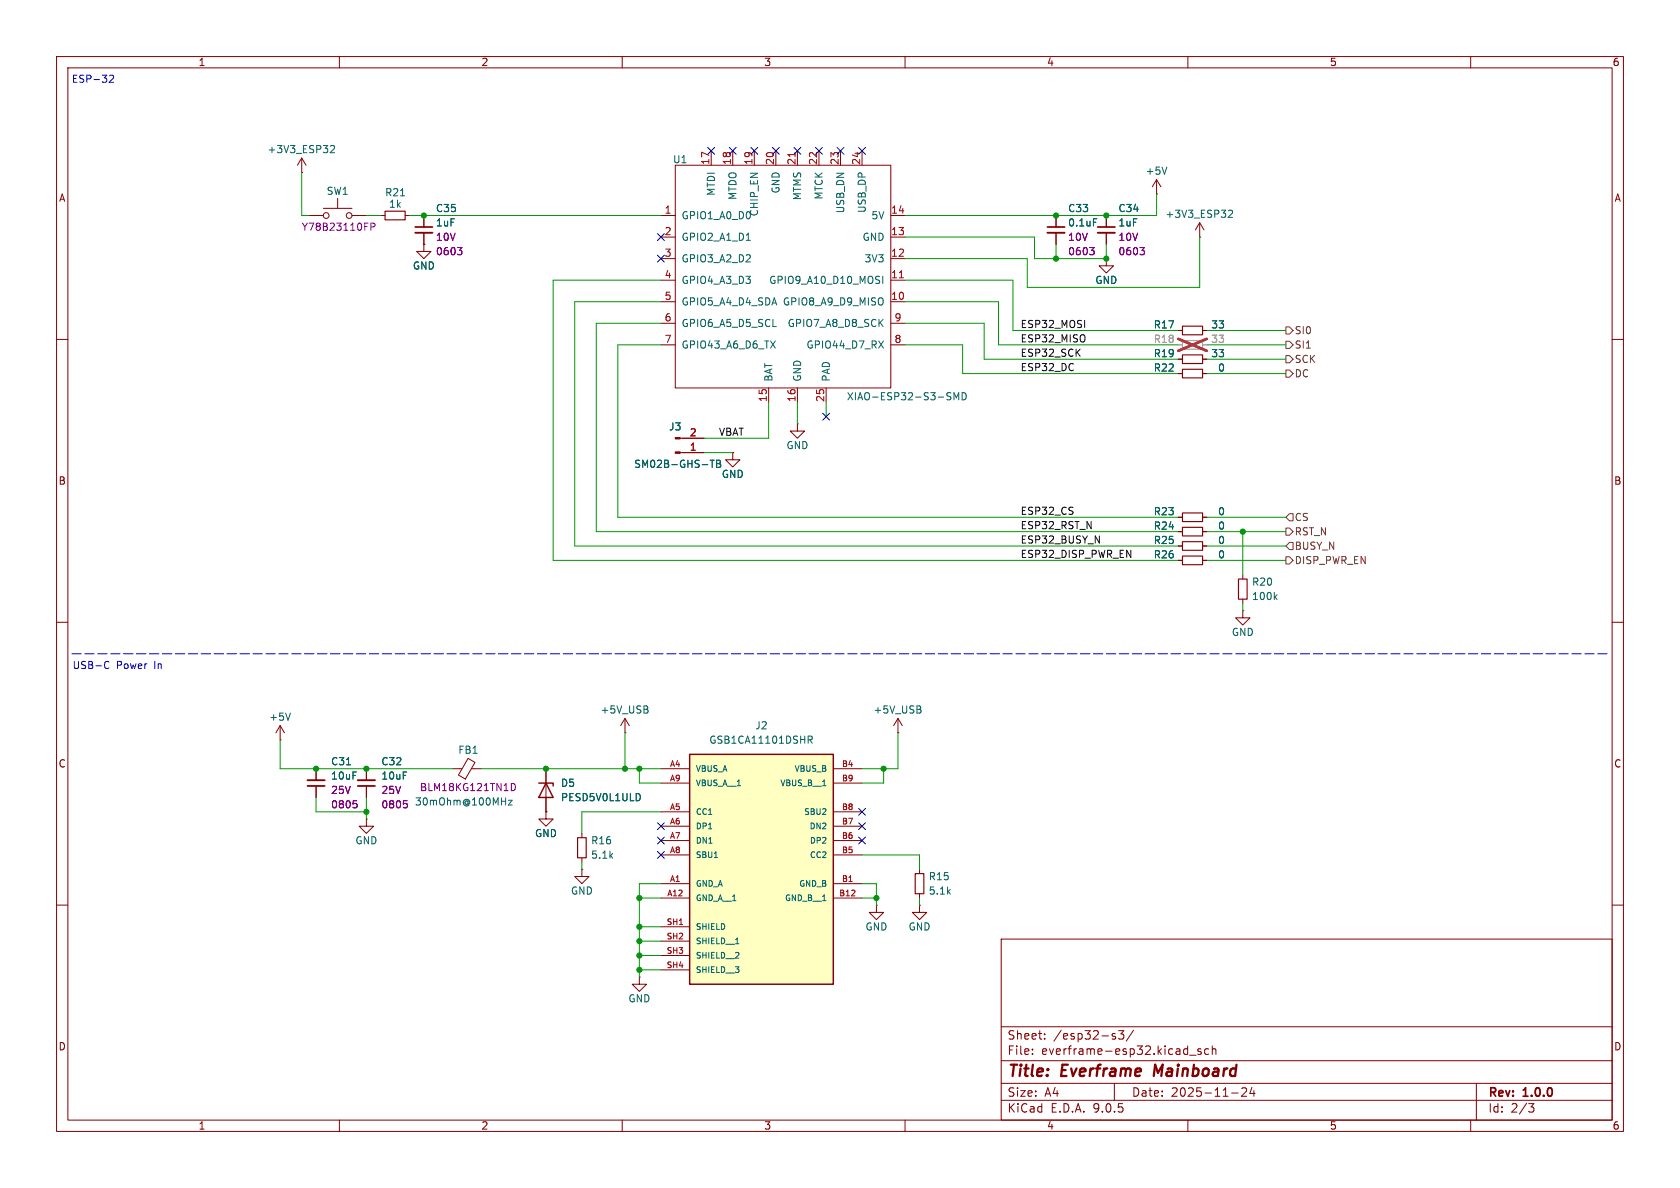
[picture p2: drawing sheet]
<svg xmlns="http://www.w3.org/2000/svg" width="297mm" height="210mm" viewBox="0 0 297 210" stroke-linecap="round" stroke-linejoin="round" font-family="sans-serif">
<g fill="none" stroke="#840000" stroke-width=".18">
<path d="M10 10h277v190h-277zM12 12h273v186h-273zM60 10v2M110 10v2M160 10v2M210 10v2M260 10v2M67.3 38.1h.8M71.6 38.1h.8M74.9 38.1v2M116.8 38.1h2.6M119.4 29.2h38.1v39.4h-38.1z"/>
<path d="M125.7 26.7v2.5M129.5 26.7v2.5M133.3 26.7v2.5M137.2 26.7v2.5M141 26.7v2.5M144.8 26.7v2.5M148.6 26.7v2.5M152.4 26.7v2.5M157.5 38.1h2.5M186.7 38.1v2M195.6 38.1v2M204.5 34.3h.1"/>
<path d="M204.5 31.8l-.8 1.2M204.5 31.8l.7 1.2M204.5 31.8v2.5M212.1 39.4l-.8 1.2M212.1 39.4l.8 1.2M212.1 39.4v2.5M74.9 43.2v1.3h1.3l-1.3 1.2-1.2-1.2h1.2M74.9 43.2h.1M74.9 41.1v2.1M116.8 41.9h2.6M116.8 45.7h2.6M116.8 49.5h2.6"/>
<path d="M116.8 53.3h2.6M116.8 57.2h2.6M157.5 41.9h2.5M157.5 45.7h2.5M157.5 49.5h2.5M157.5 53.3h2.5M157.5 57.2h2.5M186.7 41.1v2.1M195.6 45.7v1.3h1.2l-1.2 1.3-1.3-1.3h1.3M195.6 45.7h.1M195.6 41.1v2.1M208.3 58.4h.7"/>
<path d="M212.1 41.9h.1M212.6 58.4h.8M10 60h2M116.8 61h2.6M135.9 68.6v2.5M141 68.6v2.5M146 68.6v2.5M157.5 61h2.5M208.3 63.5h.7M212.6 63.5h.8M285 60h2M208.3 96.5h.7"/>
<path d="M208.3 99.1h.7M212.6 96.5h.8M212.6 99.1h.8M10 110h2M285 110h2M49.5 130.8h.1M49.5 128.3l-.7 1.2M49.5 128.3l.8 1.2M49.5 128.3v2.5M55.9 135.9v2M55.9 138.9v2.1M64.8 135.9v2"/>
<path d="M64.8 138.9v2.1M80 135.9h1.7M82.8 134.1l1.2 .7-1.7 2.9-1.2-.7zM83.3 135.9h1.8M96.5 135.9v7.6M64.8 144.8v1.3h1.2l-1.2 1.2-1.3-1.2h1.3M64.8 144.8h.1M96.5 143.5v1.3h1.3l-1.3 1.3-1.3-1.3h1.3M96.5 143.5h.1M102.9 153.7v1.2h1.2l-1.2 1.3-1.3-1.3h1.3M102.9 153.7h.1M102.9 147.3v.8"/>
<path d="M102.9 151.6v.8M162.6 153.7v.7M162.6 158v.8M10 160h2M113 172.7v1.3h1.3l-1.3 1.3-1.2-1.3h1.2M113 172.7h.1M154.9 160v1.3h1.3l-1.3 1.3-1.2-1.3h1.2M154.9 160h.1M162.6 160v1.3h1.2l-1.2 1.3-1.3-1.3h1.3M162.6 160h.1M177 166h108v32h-108zM285 160h2"/>
<path d="M60 198v2M110 198v2M160 198v2M177 194.5h108M177 191.5h108M177 187.5h108M177 181.5h108M182.5 186.3v.1M182.5 185.5v.1M184.7 183.6v.1M184.7 182.8v.1M196.7 183.1l.5 .2v.1v.2l-.5 .1"/>
<path d="M196.7 182.8h.5M197 191.5v3M197.7 182.2h1l-.5 .6 .4 .1v.7l-.2 .1h-.4l-.3-.1M200.4 182.1l-1.3 2M210 198v2M210.3 186.5h1.2M212.3 185.5l-.3-.1-.3 .2 .1 .2 .5 .2v.3h-.6M213.7 185.5l-.5-.1-.2 .3v.4l.1 .2h.6M214.3 185.5l.2-.1 .4 .1 .1 .9M214.3 184.9v1.5M217.7 193.2h1.2M219.5 192.4l.6-.1 .2 .1 .1 .3-.9 1.1h.9"/>
<path d="M221.3 192.2l-.3 1.1h.9M221.7 192.8v1M260 198v2M261 191.5v6.5M270.2 195.1h1l-.5 .6 .4 .1 .1 .5-.3 .3h-.4"/>
</g>
<path d="M204.2 188.2l-.2 2" fill="none" stroke="#840000" stroke-width=".4"/>
<path d="M209 60.2h3.6v1.5h-3.6z" fill="none" stroke="#a1a1a1" stroke-width=".2"/>
<path d="M208.3 61h.7M212.6 61h.8" fill="none" stroke="#a1a1a1" stroke-width=".18"/>
<path d="M208.3 59.9l5 2.1M213.3 59.9l-5 2.1" fill="none" stroke="#e12e31" stroke-width=".46"/>
<path d="M68.1 37.3h3.5v1.6h-3.5zM209 57.7h3.6v1.5h-3.6zM209 62.7h3.6v1.6h-3.6zM209 95.8h3.6v1.5h-3.6zM209 98.3h3.6v1.5h-3.6zM102.1 148.1h1.5v3.5h-1.5zM161.8 154.4h1.5v3.6h-1.5z" fill="none" stroke="#840000" stroke-width=".2"/>
<g fill="none" stroke="#006464" stroke-width=".18">
<path d="M70.8 34.6h.7M193.3 38.7h.6M206.3 29.5l-.4 1.3M217.2 37.3l.5-.1 .2 .3-.8 .9h.8M131.9 42.5h.8M136.6 57.7h.6M156.1 48.8v1.3M136.2 60.3l.9 1.2M137.1 60.3l-.9 1.2M155.3 60.3l.9 1.2M156.2 60.3l-.9 1.2M167.6 70l.4 .1 .1 .3-.2 .3h-.3"/>
<path d="M167.6 69.4l.5 .1M168.6 70.7v-1.3l.5 .9 .4-.9v1.3M170.1 69.4a.64 .64 0 0 1 .7 .6 .64 .64 0 0 1-.7 .7zM51.3 126.1l-.4 1.2M61.3 135.2h.7M89.9 141.5h.6l-.6 .8h.6M113 140.3l.2 .5-.2 .7"/>
</g>
<path d="M140.6 27v.7M159 49.1h.7" fill="none" stroke="#a90000" stroke-width=".18"/>
<path d="M80.9 43.8h.8l-.5 .4M81.4 44.2l.3 .3v.3l-.3 .2M192.6 43.8h.8l-.4 .4M193.2 44.2l.2 .3v.3l-.2 .2M201.5 43.8h.8l-.4 .4M202.1 44.2l.2 .3v.3l-.2 .2M90.4 138.5a.64 .64 0 0 1 .7 .6 .64 .64 0 0 1-.7 .7M62.5 141.5h.6M62.9 142l.2 .3v.3l-.2 .2M71.4 141.5h.6M71.8 142l.2 .3v.3l-.2 .2" fill="none" stroke="#840084" stroke-width=".18"/>
<path d="M73.4 40.1h3.1M185.2 40.1h3M194.1 40.1h3M54.4 138.9h3M63.2 138.9h3.1" fill="none" stroke="#840000" stroke-width=".3"/>
<path d="M73.4 41.1h3.1M185.2 41.1h3M194.1 41.1h3M54.4 137.9h3M63.2 137.9h3.1" fill="none" stroke="#840000" stroke-width=".33"/>
<path d="M95.2 138.4h2.6v.5M96.5 138.4l1.3 2.6h-2.6z" fill="none" stroke="#840000" stroke-width=".25"/>
<path d="M121.9 133.4h25.4v40.6h-25.4z" fill="#ffffc2"/>
<path d="M121.9 133.4h25.4v40.6h-25.4z" fill="none" stroke="#840000" stroke-width=".25"/>
<g fill="none" stroke="#840000" stroke-width=".18">
<path d="M53.3 30.5h.1M53.3 27.9l-.7 1.3M53.3 27.9l.8 1.3M53.3 27.9v2.6M54.6 38.1h2.5M57.1 36.8h5.1M59.7 35.1v1.7M62.2 38.1h2.6M74.9 38.1v2M186.7 38.1v2M195.6 38.1v2M74.9 43.2h.1"/>
<path d="M74.9 41.1v2.1M186.7 41.1v2.1M195.6 45.7h.1M195.6 41.1v2.1M208.3 58.4h.7M212.6 58.4h.8M120.2 77.5h4.3M141 74.9v1.3h1.2l-1.2 1.3-1.3-1.3h1.3M141 74.9h.1M208.3 66h.7M208.3 63.5h.7M212.6 66h.8"/>
<path d="M212.6 63.5h.8M120.2 80h4.3M129.5 80v1.3h1.3l-1.3 1.3-1.2-1.3h1.2M129.5 80h.1M208.3 94h.7M208.3 91.4h.7M208.3 96.5h.7M208.3 99.1h.7M212.6 94h.8M212.6 91.4h.8M212.6 96.5h.8M212.6 99.1h.8"/>
<path d="M219.7 108v1.2h1.3l-1.3 1.3-1.3-1.3h1.3M219.7 108h.1M219.7 101.6v.8M219.7 105.9v.8M55.9 135.9v2M55.9 138.9v2.1M64.8 135.9v2M64.8 138.9v2.1M96.5 135.9v2.5M110.5 129.5h.1M110.5 127l-.8 1.3M110.5 127l.8 1.3"/>
<path d="M110.5 127v2.5M116.8 135.9h5.1M116.8 138.4h5.1M147.3 135.9h5.1M147.3 138.4h5.1M158.7 129.5h.1M158.7 127l-.7 1.3M158.7 127l.8 1.3M158.7 127v2.5M96.5 143.5h.1M96.5 141v2.5M116.8 143.5h5.1"/>
<path d="M116.8 146.1h5.1M116.8 148.6h5.1M116.8 151.1h5.1M116.8 156.2h5.1M116.8 158.8h5.1M147.3 143.5h5.1M147.3 146.1h5.1M147.3 148.6h5.1M147.3 151.1h5.1M147.3 156.2h5.1M147.3 158.8h5.1M116.8 163.8h5.1"/>
<path d="M116.8 166.4h5.1M116.8 168.9h5.1M116.8 171.5h5.1"/>
<circle cx="57.7" cy="38.1" r=".51"/>
<circle cx="61.7" cy="38.1" r=".51"/>
</g>
<g fill="none" stroke="#006464" stroke-width=".18">
<path d="M58.4 25.8l.5-.1 .2 .4-.7 .9h.7M193.3 38.7h.6M125.5 81.4h.8M125.9 81.4v1.2M126.7 81.4h.4l.3 .2-.3 .4 .3 .1v.3l-.2 .2h-.5zM126.7 82h.4M225.4 105.5l.4 .5M225.8 105.1l-.5 .5M61.3 135.2h.7M114.3 125.4l.3 .2-.1 .3-.2 .2M114.4 124.8l.1 .2-.1 .3M142.9 130.1h.5l.2 .3-.1 .3-.6 .1"/>
<path d="M143.2 130.8l.4 .6M145.4 138.9h.6M162.5 125.4l.3 .2v.3l-.2 .2M162.7 124.8l.1 .2-.1 .3M113 140.3l.2 .5-.2 .7M126.3 151.6h.6M130.1 166.8h.5"/>
</g>
<path d="M209 65.3h3.6v1.5h-3.6zM209 93.2h3.6v1.5h-3.6zM209 90.7h3.6v1.5h-3.6zM218.9 102.4h1.6v3.5h-1.6z" fill="none" stroke="#840000" stroke-width=".2"/>
<path d="M65.6 40.1l.6-.1 .1-.1-.1-.3-.6-.2v1.3M80.9 43.8h.8l-.5 .4M81.4 44.2l.3 .3v.3l-.3 .2M192.6 43.8h.8l-.4 .4M193.2 44.2l.2 .3v.3l-.2 .2M201.5 43.8h.8l-.4 .4M202.1 44.2l.2 .3v.3l-.2 .2M62.5 141.5h.6M62.9 142l.2 .3v.3l-.2 .2M71.4 141.5h.6M71.8 142l.2 .3v.3l-.2 .2" fill="none" stroke="#840084" stroke-width=".18"/>
<g fill="#840000" stroke="#840000" stroke-width=".18">
<path d="M119.4 79.9h.8v.2h-.8z"/>
<path d="M119.4 77.3h.8v.3h-.8z"/>
</g>
<path d="M227.3 57.8h.7l.6 .6-.6 .7h-.7zM227.3 62.9h.7l.6 .6-.6 .6h-.7zM227.3 60.3h.7l.6 .7-.6 .6h-.7zM227.3 65.4h.7l.6 .6-.6 .7h-.7zM227.3 96.5l.7-.6h.6v1.3h-.6zM227.3 98.4h.7l.6 .7-.6 .6h-.7zM227.3 93.3h.7l.6 .7-.6 .6h-.7zM228 90.8h.6v1.3h-.6l-.7-.7z" fill="none" stroke="#725600" stroke-width=".18"/>
<path d="M12.7 115.6h271.8" fill="none" stroke="#0000c2" stroke-width=".18" stroke-dasharray="1.7 .6"/>
<g fill="none" stroke="#009600" stroke-width=".18">
<path d="M53.3 30.5v7.6h1.3M64.8 38.1h2.5M72.4 38.1h44.4M204.5 34.3v3.8h-44.5M116.8 57.2h-11.4v36.8h102.9M116.8 53.3h-15.2v43.2h106.7M116.8 49.5h-19v49.6h110.5M160 57.2h14v6.3h34.3M160 53.3h16.5v7.7h31.8M160 49.5h19.1v8.9h29.2M160 41.9h22.9v3.8h12.7v-2.5M186.7 43.2v2.5"/>
<path d="M212.1 41.9v8.9h-30.5v-5.1h-21.6M213.4 58.4h13.9M116.8 61h-7.6v30.4h99.1M135.9 71.1v6.4h-11.4M141 71.1v3.8M146 71.1v2.6M160 61h10.2v5h38.1M213.4 61h13.9M213.4 63.5h13.9M213.4 66h13.9M124.5 80h5M213.4 94h13.9"/>
<path d="M213.4 91.4h13.9M213.4 96.5h13.9M213.4 99.1h13.9M219.7 94v7.6M219.7 106.7v1.3M49.5 130.8v5.1h30.5M85.1 135.9h31.7M110.5 129.5v6.4M113 135.9v2.5h3.8M156.2 135.9v2.5h-3.8M158.7 129.5v6.4h-6.3M55.9 141v2.5h8.9"/>
<path d="M64.8 141v3.8M102.9 152.4v1.3M113 158.8h3.8M116.8 143.5h-13.9v3.8M116.8 156.2h-3.8v16.5M152.4 156.2h2.5v3.8M152.4 151.1h10.2v2.6M152.4 158.8h2.5M162.6 158.8v1.2M113 166.4h3.8M113 168.9h3.8M113 163.8h3.8"/>
<path d="M113 171.5h3.8"/>
</g>
<g fill="none" stroke="#000084" stroke-width=".18">
<path d="M125.1 26.1l1.2 1.2M126.3 26.1l-1.2 1.2M128.9 26.1l1.2 1.2M130.1 26.1l-1.2 1.2M132.7 26.1l1.3 1.2M134 26.1l-1.3 1.2M136.6 26.1l1.2 1.2M137.8 26.1l-1.2 1.2M140.4 26.1l1.2 1.2M141.6 26.1l-1.2 1.2M144.2 26.1l1.2 1.2M145.4 26.1l-1.2 1.2"/>
<path d="M148 26.1l1.2 1.2M149.2 26.1l-1.2 1.2M151.8 26.1l1.2 1.2M153 26.1l-1.2 1.2M116.2 45.1l1.2 1.2M116.2 41.3l1.2 1.2M117.4 45.1l-1.2 1.2M117.4 41.3l-1.2 1.2M145.4 73.1l1.3 1.2M146.7 73.1l-1.3 1.2M116.2 150.5l1.2 1.2M116.2 148l1.2 1.2"/>
<path d="M116.2 145.4l1.2 1.3M117.4 150.5l-1.2 1.2M117.4 148l-1.2 1.2M117.4 145.4l-1.2 1.3M151.8 148l1.2 1.2M151.8 142.9l1.2 1.2M151.8 145.4l1.2 1.3M153 148l-1.2 1.2M153 142.9l-1.2 1.2M153 145.4l-1.2 1.3"/>
</g>
<path d="M19.4 13.4l.4-.1 .3 .3-.8 1h.8M18.7 117l.3-.1 .3 .1M19.3 118.1l-.3 .1-.3-.1" fill="none" stroke="#0000c2" stroke-width=".18"/>
<path d="M208.3 61h.7M212.6 61h.8" fill="none" stroke="#a1a1a1" stroke-width=".18"/>
<path d="M208.3 59.9l5 2.1M213.3 59.9l-5 2.1" fill="none" stroke="#e12e31" stroke-width=".46"/>
<g fill="#009600" stroke="#009600" stroke-width=".18">
<circle cx="55.9" cy="135.9" r=".46"/>
<circle cx="64.8" cy="143.5" r=".46"/>
<circle cx="74.9" cy="38.1" r=".46"/>
<circle cx="195.6" cy="38.1" r=".46"/>
<circle cx="186.7" cy="38.1" r=".46"/>
<circle cx="156.2" cy="135.9" r=".46"/>
<circle cx="219.7" cy="94" r=".46"/>
<circle cx="154.9" cy="158.8" r=".46"/>
<circle cx="113" cy="135.9" r=".46"/>
<circle cx="113" cy="166.4" r=".46"/>
<circle cx="113" cy="168.9" r=".46"/>
<circle cx="113" cy="158.8" r=".46"/>
<circle cx="110.5" cy="135.9" r=".46"/>
<circle cx="113" cy="163.8" r=".46"/>
<circle cx="64.8" cy="135.9" r=".46"/>
<circle cx="96.5" cy="135.9" r=".46"/>
<circle cx="113" cy="171.5" r=".46"/>
<circle cx="195.6" cy="45.7" r=".46"/>
<circle cx="186.7" cy="45.7" r=".46"/>
</g>
<g font-size="2.8" fill="#840000">
<text x="178" y="190.9">Title:</text>
<text x="187.7" y="190.9">Everframe</text>
<text x="204.8" y="190.9">Mainboard</text>
</g>
<g font-size="2.1" fill="#840000">
<text x="178" y="184">Sheet:</text>
<text x="186.2" y="184">/esp32-s3/</text>
<text x="178" y="186.7">File:</text>
<text x="184.1" y="186.7">everframe-esp32.kicad_sch</text>
<text x="178" y="196.9">KiCad</text>
<text x="178" y="194.1">Size:</text>
<text x="184.7" y="194.1">A4</text>
<text x="185.7" y="196.9">E.D.A.</text>
<text x="193.3" y="196.9">9.0.5</text>
<text x="200" y="194.1">Date:</text>
<text x="207" y="194.1">2025-11-24</text>
<text x="263" y="194.3">Rev:</text>
<text x="263" y="196.9">Id:</text>
<text x="267.1" y="196.9">2/3</text>
<text x="269.4" y="194.3">1.0.0</text>
</g>
<g font-size="1.8" fill="#840000">
<text x="35" y="11.9">1</text>
<text x="85" y="11.9">2</text>
<text x="135" y="11.9">3</text>
<text x="185" y="11.9">4</text>
<text x="235" y="11.9">5</text>
<text x="285" y="11.9">6</text>
<text x="10.3" y="35.9">A</text>
<text x="285.3" y="35.9">A</text>
<text x="10.3" y="85.9">B</text>
<text x="285.3" y="85.9">B</text>
<text x="10.3" y="135.9">C</text>
<text x="285.3" y="135.9">C</text>
<text x="10.3" y="185.9">D</text>
<text x="285.3" y="185.9">D</text>
<text x="35" y="199.9">1</text>
<text x="85" y="199.9">2</text>
<text x="135" y="199.9">3</text>
<text x="185" y="199.9">4</text>
<text x="235" y="199.9">5</text>
<text x="285" y="199.9">6</text>
</g>
<g font-size="1.8" fill="#0000c2">
<text x="12.6" y="14.8">ESP-32</text>
<text x="12.7" y="118.5">USB-C</text>
<text x="20.6" y="118.5">Power</text>
<text x="27.4" y="118.5">In</text>
</g>
<g font-size="1.8" fill="#006464">
<text x="47.2" y="27.3">+3V3_ESP32</text>
<text x="118.9" y="29.1">U1</text>
<text x="57.7" y="34.6">SW1</text>
<text x="68" y="34.9">R21</text>
<text x="126.6" y="34.7" transform="rotate(-90 126.6 34.7)">MTDI</text>
<text x="130.4" y="35.4" transform="rotate(-90 130.4 35.4)">MTDO</text>
<text x="138" y="34.3" transform="rotate(-90 138 34.3)">GND</text>
<text x="141.8" y="35.5" transform="rotate(-90 141.8 35.5)">MTMS</text>
<text x="145.6" y="35.4" transform="rotate(-90 145.6 35.4)">MTCK</text>
<text x="202.4" y="31.1">+5V</text>
<text x="68.7" y="36.9">1k</text>
<text x="77" y="40.2">1uF</text>
<text x="77" y="37.7">C35</text>
<text x="120.4" y="39">GPIO1_A0_D0</text>
<text x="134.2" y="38.4" transform="rotate(-90 134.2 38.4)">CHIP_EN</text>
<text x="149.5" y="37.8" transform="rotate(-90 149.5 37.8)">USB_DN</text>
<text x="153.3" y="37.7" transform="rotate(-90 153.3 37.7)">USB_DP</text>
<text x="154" y="39">5V</text>
<text x="188.7" y="37.7">C33</text>
<text x="188.7" y="40.2">0.1uF</text>
<text x="197.6" y="40.2">1uF</text>
<text x="197.6" y="37.7">C34</text>
<text x="205.9" y="38.7">+3V3_ESP32</text>
<text x="72.9" y="47.9">GND</text>
<text x="120.4" y="42.8">GPIO2_A1_D1</text>
<text x="120.4" y="46.6">GPIO3_A2_D2</text>
<text x="152.4" y="42.8">GND</text>
<text x="152.8" y="46.6">3V3</text>
<text x="120.4" y="50.4">GPIO4_A3_D3</text>
<text x="135.9" y="50.4">GPIO9_A10_D10_MOSI</text>
<text x="193.5" y="50.4">GND</text>
<text x="120.4" y="54.2">GPIO5_A4_D4_SDA</text>
<text x="120.4" y="58">GPIO6_A5_D5_SCL</text>
<text x="138.3" y="54.2">GPIO8_A9_D9_MISO</text>
<text x="139.1" y="58">GPIO7_A8_D8_SCK</text>
<text x="203.9" y="58.3">R17</text>
<text x="214" y="58.3">33</text>
<text x="120.4" y="61.8">GPIO43_A6_D6_TX</text>
<text x="142.5" y="61.8">GPIO44_D7_RX</text>
<text x="203.9" y="63.3">R19</text>
<text x="203.9" y="65.9">R22</text>
<text x="214" y="63.3">33</text>
<text x="215.2" y="65.9">0</text>
<text x="136.8" y="67.6" transform="rotate(-90 136.8 67.6)">BAT</text>
<text x="141.8" y="67.6" transform="rotate(-90 141.8 67.6)">GND</text>
<text x="146.9" y="67.6" transform="rotate(-90 146.9 67.6)">PAD</text>
<text x="149.6" y="71">XIAO-ESP32-S3-SMD</text>
<text x="118.2" y="76.3">J3</text>
<text x="112" y="82.9">SM02B-GHS-TB</text>
<text x="138.9" y="79.6">GND</text>
<text x="127.5" y="84.7">GND</text>
<text x="203.9" y="93.8">R24</text>
<text x="203.9" y="91.3">R23</text>
<text x="215.2" y="93.8">0</text>
<text x="215.2" y="91.3">0</text>
<text x="203.9" y="96.4">R25</text>
<text x="203.9" y="98.9">R26</text>
<text x="215.2" y="96.4">0</text>
<text x="215.2" y="98.9">0</text>
<text x="221.2" y="103.7">R20</text>
<text x="221.2" y="106.3">100k</text>
<text x="217.7" y="112.6">GND</text>
<text x="47.5" y="127.6">+5V</text>
<text x="106.1" y="126.3">+5V_USB</text>
<text x="125.3" y="131.7">GSB1CA11101DSHR</text>
<text x="133.4" y="129.1">J2</text>
<text x="154.3" y="126.3">+5V_USB</text>
<text x="58.4" y="135.5">C31</text>
<text x="67.3" y="135.5">C32</text>
<text x="80.9" y="133.5">FB1</text>
<text x="58.4" y="138">10uF</text>
<text x="67.3" y="138">10uF</text>
<text x="73.3" y="142.6">30mOhm@100MHz</text>
<text x="99.1" y="139.3">D5</text>
<text x="99.1" y="141.8">PESD5V0L1ULD</text>
<text x="62.7" y="149.5">GND</text>
<text x="94.5" y="148.2">GND</text>
<text x="104.4" y="149.5">R16</text>
<text x="104.4" y="152">5.1k</text>
<text x="164.1" y="155.8">R15</text>
<text x="100.8" y="158.3">GND</text>
<text x="164.1" y="158.3">5.1k</text>
<text x="152.9" y="164.7">GND</text>
<text x="160.5" y="164.7">GND</text>
<text x="111" y="177.4">GND</text>
</g>
<g font-size="1.8" fill="#a90000">
<text x="125.5" y="29.3" transform="rotate(-90 125.5 29.3)">17</text>
<text x="129.3" y="29.3" transform="rotate(-90 129.3 29.3)">18</text>
<text x="133.1" y="29.3" transform="rotate(-90 133.1 29.3)">19</text>
<text x="136.9" y="29.3" transform="rotate(-90 136.9 29.3)">20</text>
<text x="140.7" y="29.3" transform="rotate(-90 140.7 29.3)">21</text>
<text x="144.5" y="29.3" transform="rotate(-90 144.5 29.3)">22</text>
<text x="148.3" y="29.3" transform="rotate(-90 148.3 29.3)">23</text>
<text x="152.1" y="29.3" transform="rotate(-90 152.1 29.3)">24</text>
<text x="117.4" y="37.8">1</text>
<text x="117.4" y="41.7">2</text>
<text x="157.4" y="37.8">14</text>
<text x="157.4" y="41.7">13</text>
<text x="117.4" y="45.5">3</text>
<text x="157.4" y="45.5">12</text>
<text x="117.4" y="49.3">4</text>
<text x="117.4" y="53.1">5</text>
<text x="157.4" y="49.3">11</text>
<text x="157.4" y="53.1">10</text>
<text x="117.4" y="56.9">6</text>
<text x="158" y="56.9">9</text>
<text x="117.4" y="60.7">7</text>
<text x="158" y="60.7">8</text>
<text x="135.6" y="71.2" transform="rotate(-90 135.6 71.2)">15</text>
<text x="140.7" y="71.2" transform="rotate(-90 140.7 71.2)">16</text>
<text x="145.8" y="71.2" transform="rotate(-90 145.8 71.2)">25</text>
<text x="121.8" y="77.2">2</text>
<text x="121.8" y="79.8">1</text>
</g>
<g font-size="1.8" fill="#840084">
<text x="53.3" y="41">Y78B23110FP</text>
<text x="77" y="42.8">10V</text>
<text x="77" y="45.3">0603</text>
<text x="188.7" y="42.8">10V</text>
<text x="188.7" y="45.3">0603</text>
<text x="197.6" y="42.8">10V</text>
<text x="197.6" y="45.3">0603</text>
<text x="58.4" y="140.6">25V</text>
<text x="58.4" y="143.1">0805</text>
<text x="67.3" y="140.6">25V</text>
<text x="67.3" y="143.1">0805</text>
<text x="74.1" y="140.1">BLM18KG121TN1D</text>
</g>
<g font-size="1.8" fill="#0f0f0f">
<text x="180.3" y="58.1">ESP32_MOSI</text>
<text x="180.3" y="63.2">ESP32_SCK</text>
<text x="180.3" y="65.7">ESP32_DC</text>
<text x="180.3" y="60.6">ESP32_MISO</text>
<text x="127" y="77.1">VBAT</text>
<text x="180.3" y="93.6">ESP32_RST_N</text>
<text x="180.3" y="91.1">ESP32_CS</text>
<text x="180.3" y="96.2">ESP32_BUSY_N</text>
<text x="180.3" y="98.7">ESP32_DISP_PWR_EN</text>
</g>
<g font-size="1.8" fill="#725600">
<text x="228.8" y="59.3">SI0</text>
<text x="228.8" y="64.4">SCK</text>
<text x="228.8" y="61.8">SI1</text>
<text x="228.8" y="66.9">DC</text>
<text x="228.8" y="94.8">RST_N</text>
<text x="228.8" y="92.3">CS</text>
<text x="228.8" y="97.4">BUSY_N</text>
<text x="228.8" y="99.9">DISP_PWR_EN</text>
</g>
<g font-size="1.8" fill="#989898">
<text x="203.9" y="60.8">R18</text>
<text x="214" y="60.8">33</text>
</g>
<g font-size="1.4" fill="#a90000">
<text x="118.3" y="135.6">A4</text>
<text x="148.7" y="135.6">B4</text>
<text x="118.3" y="138.2">A9</text>
<text x="118.3" y="143.3">A5</text>
<text x="148.7" y="138.2">B9</text>
<text x="148.7" y="143.3">B8</text>
<text x="118.3" y="145.8">A6</text>
<text x="118.3" y="148.3">A7</text>
<text x="148.7" y="145.8">B7</text>
<text x="148.7" y="148.3">B6</text>
<text x="118.3" y="150.9">A8</text>
<text x="118.3" y="156">A1</text>
<text x="148.7" y="150.9">B5</text>
<text x="148.7" y="156">B1</text>
<text x="117.8" y="158.5">A12</text>
<text x="148.3" y="158.5">B12</text>
<text x="117.8" y="163.6">SH1</text>
<text x="117.8" y="166.1">SH2</text>
<text x="117.8" y="168.7">SH3</text>
<text x="117.8" y="171.2">SH4</text>
</g>
<g font-size="1.4" fill="#006464">
<text x="122.9" y="136.6">VBUS_A</text>
<text x="140.3" y="136.6">VBUS_B</text>
<text x="122.9" y="139.2">VBUS_A__1</text>
<text x="137.8" y="139.2">VBUS_B__1</text>
<text x="122.9" y="144.2">CC1</text>
<text x="122.9" y="146.8">DP1</text>
<text x="122.9" y="149.3">DN1</text>
<text x="142" y="144.2">SBU2</text>
<text x="143" y="146.8">DN2</text>
<text x="143.1" y="149.3">DP2</text>
<text x="122.9" y="151.9">SBU1</text>
<text x="143.1" y="151.9">CC2</text>
<text x="122.9" y="156.9">GND_A</text>
<text x="122.9" y="159.5">GND_A__1</text>
<text x="138.6" y="159.5">GND_B__1</text>
<text x="141.2" y="156.9">GND_B</text>
<text x="122.9" y="164.6">SHIELD</text>
<text x="122.9" y="167.1">SHIELD__1</text>
<text x="122.9" y="169.6">SHIELD__2</text>
<text x="122.9" y="172.2">SHIELD__3</text>
</g>
</svg>
